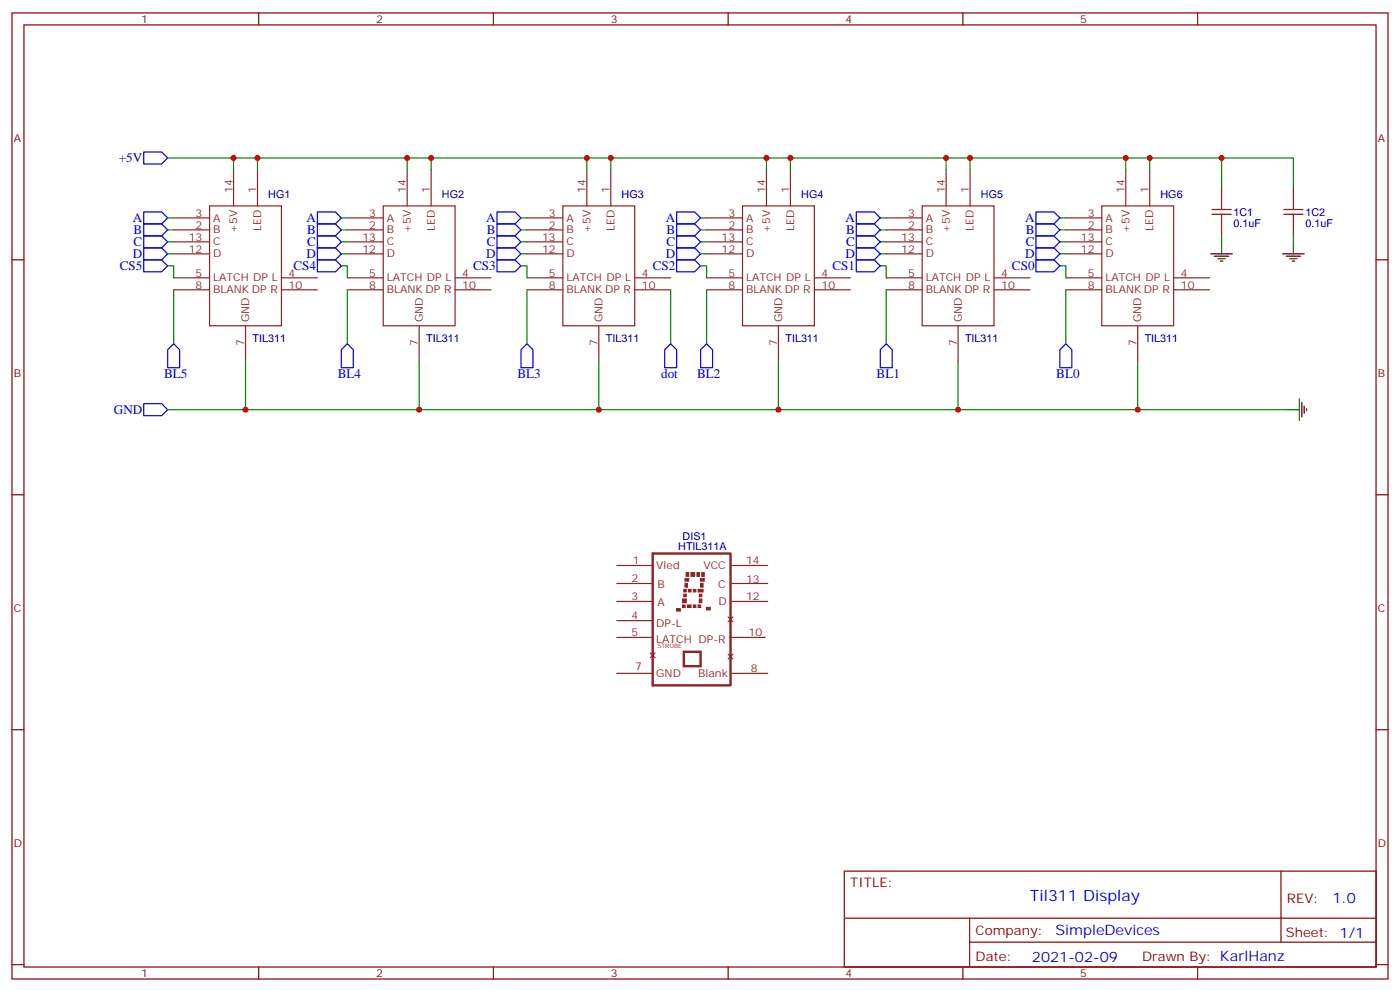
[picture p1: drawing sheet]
<svg xmlns="http://www.w3.org/2000/svg" width="412mm" height="292mm" viewBox="0 0 412 292" stroke-linecap="round" stroke-linejoin="round" font-family="sans-serif">
<g fill="none" stroke="#870000" stroke-width=".35">
<path d="M3.5 3.8h405.4v284.3h-405.4zM7.1 7.3h398.2v277.3h-398.2zM76.2 3.8v3.5M145.3 3.8v3.5M214.5 3.8v3.5M283.6 3.8v3.5M352.8 3.8v3.5M359.8 55.3v3.5M381 55.3v3.5M3.5 76.5h3.6M359.8 65.9v3.5M381 65.9v3.5"/>
<path d="M405.3 76.5h3.6M3.5 145.6h3.6M405.3 145.6h3.6M3.5 214.8h3.6M405.3 214.8h3.6M248.7 256.4h156.6v28.2h-156.6zM377.3 256.4v20.9M248.7 270.2h156.5M285.6 277.3h119.6M285.6 270.2v14.2M3.5 283.9h3.6M76.2 284.6v3.5"/>
<path d="M145.3 284.6v3.5M214.5 284.6v3.5M283.6 284.6v3.5M352.8 284.6v3.5M405.3 283.9h3.6"/>
</g>
<g fill="none" stroke="#8c2424" stroke-width=".35">
<path d="M68.8 50v10.6M75.8 50v10.6M119.9 50v10.6M127 50v10.6M172.9 50v10.6M179.9 50v10.6M225.8 50v10.6M232.8 50v10.6M278.7 50v10.6M285.8 50v10.6M331.6 50v10.6M338.7 50v10.6"/>
<path d="M51.2 67.7h10.5M51.2 74.7h10.5M51.2 64.1h10.5M51.2 71.2h10.5M61.7 60.6h21.2v35.3h-21.2zM102.3 67.7h10.6M102.3 74.7h10.6M102.3 64.1h10.6M102.3 71.2h10.6M112.9 60.6h21.2v35.3h-21.2zM155.2 67.7h10.6M155.2 74.7h10.6"/>
<path d="M155.2 64.1h10.6M155.2 71.2h10.6M165.8 60.6h21.2v35.3h-21.2zM208.1 67.7h10.6M208.1 74.7h10.6M208.1 64.1h10.6M208.1 71.2h10.6M218.7 60.6h21.2v35.3h-21.2zM261.1 67.7h10.5M261.1 74.7h10.5M261.1 64.1h10.5M261.1 71.2h10.5"/>
<path d="M271.6 60.6h21.2v35.3h-21.2zM314 67.7h10.6M314 74.7h10.6M314 64.1h10.6M314 71.2h10.6M324.6 60.6h21.1v35.3h-21.1zM51.2 81.8h10.5M51.2 85.3h10.5M72.3 95.9v10.6M82.9 81.8h10.6M82.9 85.3h10.6M102.3 81.8h10.6"/>
<path d="M102.3 85.3h10.6M123.5 95.9v10.6M134.1 81.8h10.5M134.1 85.3h10.5M155.2 81.8h10.6M155.2 85.3h10.6M176.4 95.9v10.6M187 81.8h10.6M187 85.3h10.6M208.1 81.8h10.6M208.1 85.3h10.6M229.3 95.9v10.6"/>
<path d="M239.9 81.8h10.6M239.9 85.3h10.6M261.1 81.8h10.5M261.1 85.3h10.5M282.2 95.9v10.6M292.8 81.8h10.6M292.8 85.3h10.6M314 81.8h10.6M314 85.3h10.6M335.1 95.9v10.6M345.7 81.8h10.6M345.7 85.3h10.6"/>
<path d="M181.7 177h10.6M181.7 171.7h10.6M181.7 166.4h10.6M215.5 177h10.6M215.5 171.7h10.6M215.5 166.4h10.6M181.7 187.6h10.6M181.7 182.7h10.6M181.7 198.2h10.6M191.6 192.2l1.4 1.4M193 192.2l-1.4 1.4M214.5 181.6l1.4 1.4"/>
<path d="M214.5 192.5l1.4 1.5M214.8 187.6h10.6M215.5 198.2h10.6M215.9 181.6l-1.4 1.4M215.9 192.5l-1.4 1.5"/>
</g>
<g fill="none" stroke="#008700" stroke-width=".35">
<path d="M49.4 46.5h331.6v8.8M68.8 46.5v3.5M75.8 46.5v3.5M119.9 46.5v3.5M127 46.5v3.5M172.9 46.5v3.5M179.9 46.5v3.5M225.8 46.5v3.5M232.8 46.5v3.5M278.7 46.5v3.5M285.8 46.5v3.5M331.6 46.5v3.5"/>
<path d="M338.7 46.5v3.5M359.8 46.5v8.8M49.4 78.2h1.8v3.6M49.4 64.1h1.8M49.4 67.7h1.8M49.4 71.2h1.8M49.4 74.7h1.8M100.5 78.2h1.8v3.6M100.5 64.1h1.8M100.5 67.7h1.8M100.5 71.2h1.8M100.5 74.7h1.8"/>
<path d="M153.5 78.2h1.7v3.6M153.5 64.1h1.7M153.5 67.7h1.7M153.5 71.2h1.7M153.5 74.7h1.7M206.4 78.2h1.7v3.6M206.4 64.1h1.7M206.4 67.7h1.7M206.4 71.2h1.7M206.4 74.7h1.7M259.3 78.2h1.8v3.6M259.3 64.1h1.8"/>
<path d="M259.3 67.7h1.8M259.3 71.2h1.8M259.3 74.7h1.8M312.2 78.2h1.8v3.6M312.2 64.1h1.8M312.2 67.7h1.8M312.2 71.2h1.8M312.2 74.7h1.8M359.8 69.4v1.8M381 69.4v1.8M51.2 85.3v15.9M102.3 85.3v15.9"/>
<path d="M155.2 85.3v15.9M197.6 85.3v15.9M208.1 85.3v15.9M261.1 85.3v15.9M314 85.3v15.9M72.3 106.5v14.1M123.5 106.5v14.1M176.4 106.5v14.1M229.3 106.5v14.1M282.2 106.5v14.1M335.1 106.5v14.1M49.4 120.6h329.8"/>
</g>
<g fill="none" stroke="#00f" stroke-width=".35">
<path d="M42.3 44.7h5.3l1.8 1.8-1.8 1.8h-5.3zM42.3 62.4h5.3l1.8 1.7-1.8 1.8h-5.3zM42.3 65.9h5.3l1.8 1.8-1.8 1.7h-5.3zM42.3 69.4h5.3l1.8 1.8-1.8 1.8h-5.3zM42.3 73h5.3l1.8 1.7-1.8 1.8h-5.3zM42.3 76.5h5.3l1.8 1.7-1.8 1.8h-5.3zM93.5 62.4h5.3l1.7 1.7-1.7 1.8h-5.3zM93.5 65.9h5.3l1.7 1.8-1.7 1.7h-5.3zM93.5 69.4h5.3l1.7 1.8-1.7 1.8h-5.3zM93.5 73h5.3l1.7 1.7-1.7 1.8h-5.3zM93.5 76.5h5.3l1.7 1.7-1.7 1.8h-5.3zM146.4 62.4h5.3l1.8 1.7-1.8 1.8h-5.3z"/>
<path d="M146.4 65.9h5.3l1.8 1.8-1.8 1.7h-5.3zM146.4 69.4h5.3l1.8 1.8-1.8 1.8h-5.3zM146.4 73h5.3l1.8 1.7-1.8 1.8h-5.3zM146.4 76.5h5.3l1.8 1.7-1.8 1.8h-5.3zM199.3 62.4h5.3l1.8 1.7-1.8 1.8h-5.3zM199.3 65.9h5.3l1.8 1.8-1.8 1.7h-5.3zM199.3 69.4h5.3l1.8 1.8-1.8 1.8h-5.3zM199.3 73h5.3l1.8 1.7-1.8 1.8h-5.3zM199.3 76.5h5.3l1.8 1.7-1.8 1.8h-5.3zM252.2 76.5h5.3l1.8 1.7-1.8 1.8h-5.3zM252.2 73h5.3l1.8 1.7-1.8 1.8h-5.3zM252.2 69.4h5.3l1.8 1.8-1.8 1.8h-5.3z"/>
<path d="M252.2 65.9h5.3l1.8 1.8-1.8 1.7h-5.3zM252.2 62.4h5.3l1.8 1.7-1.8 1.8h-5.3zM305.2 76.5h5.2l1.8 1.7-1.8 1.8h-5.2zM305.2 73h5.2l1.8 1.7-1.8 1.8h-5.2zM305.2 69.4h5.2l1.8 1.8-1.8 1.8h-5.2zM305.2 65.9h5.2l1.8 1.8-1.8 1.7h-5.2zM305.2 62.4h5.2l1.8 1.7-1.8 1.8h-5.2zM42.3 118.8h5.3l1.8 1.8-1.8 1.7h-5.3zM51.2 101.2l1.7 1.7v5.3h-3.5v-5.3zM102.3 101.2l1.8 1.7v5.3h-3.6v-5.3zM155.2 101.2l1.8 1.7v5.3h-3.5v-5.3zM197.6 101.2l1.7 1.7v5.3h-3.5v-5.3z"/>
<path d="M208.1 101.2l1.8 1.7v5.3h-3.5v-5.3zM259.3 102.9l1.8-1.7 1.7 1.7v5.3h-3.5zM314 101.2l1.7 1.7v5.3h-3.5v-5.3z"/>
</g>
<path d="M359.8 58.8v2.9M381 58.8v2.9M357 63.1h5.7M357 61.7h5.7M359.8 63.1v2.8M378.2 63.1h5.6M378.2 61.7h5.6M381 63.1v2.8" fill="none" stroke="#a10000" stroke-width=".35"/>
<g fill="none" stroke="#000" stroke-width=".35">
<path d="M356.7 74.7h6.3M357.7 75.4h4.2M358.8 76.1h2.1M359.5 76.8h.7M359.8 71.2v3.5M377.8 74.7h6.4M378.9 75.4h4.2M379.9 76.1h2.2M380.6 76.8h.8M381 71.2v3.5M382.8 117.4v6.4M383.5 118.5v4.2"/>
<path d="M384.2 119.5v2.1M379.2 120.6h3.6M384.9 120.2v.7"/>
</g>
<path d="M214.8 162.9h-22.5v38.8h22.5M215.2 162.9v38.8M201.4 191.8h5v4.3h-5z" fill="none" stroke="#8c2424" stroke-width=".71"/>
<g fill="#8c2424" stroke="#8c2424" stroke-width=".35">
<path d="M202.1 168.6h.7v1h-.7z"/>
<path d="M203.6 168.6h1v1h-1z"/>
<path d="M205.3 168.6h.7v1h-.7z"/>
<path d="M206.7 168.6h.7v1h-.7z"/>
<path d="M201.8 170.3h1v.7h-1z"/>
<path d="M201.8 171.7h.7v1.1h-.7z"/>
<path d="M201.4 173.5h.7v.7h-.7z"/>
<path d="M201.4 174.9h.7v.7h-.7z"/>
<path d="M201.1 176.3h1v1.1h-1z"/>
<path d="M202.8 173.5h.8v.7h-.8z"/>
<path d="M201.1 178.1h.7v.7h-.7z"/>
<path d="M204.3 173.5h.7v.7h-.7z"/>
<path d="M205.7 173.5h1.4v.7h-1.4z"/>
<path d="M206.4 170.3h1v.7h-1z"/>
<path d="M206.4 171.7h.7v1.1h-.7z"/>
<path d="M206 174.9h.7v.7h-.7z"/>
<path d="M206 176.3h.7v1.1h-.7z"/>
<path d="M205.7 178.1h.7v.7h-.7z"/>
<path d="M202.5 178.1h1.1v.7h-1.1z"/>
<path d="M204.3 178.1h.7v.7h-.7z"/>
<path d="M208.1 178.8h1.1v.7h-1.1z"/>
<path d="M199.3 179.1h1.1v.7h-1.1z"/>
</g>
<g fill="#c00">
<circle cx="359.8" cy="46.5" r=".88"/>
<circle cx="225.8" cy="46.5" r=".88"/>
<circle cx="172.9" cy="46.5" r=".88"/>
<circle cx="119.9" cy="46.5" r=".88"/>
<circle cx="68.8" cy="46.5" r=".88"/>
<circle cx="229.3" cy="120.6" r=".88"/>
<circle cx="176.4" cy="120.6" r=".88"/>
<circle cx="123.5" cy="120.6" r=".88"/>
<circle cx="72.3" cy="120.6" r=".88"/>
<circle cx="75.8" cy="46.5" r=".88"/>
<circle cx="127" cy="46.5" r=".88"/>
<circle cx="179.9" cy="46.5" r=".88"/>
<circle cx="232.8" cy="46.5" r=".88"/>
<circle cx="338.7" cy="46.5" r=".88"/>
<circle cx="285.8" cy="46.5" r=".88"/>
<circle cx="278.7" cy="46.5" r=".88"/>
<circle cx="331.6" cy="46.5" r=".88"/>
<circle cx="335.1" cy="120.6" r=".88"/>
<circle cx="282.2" cy="120.6" r=".88"/>
</g>
<text font-size="4.6" fill="#00f" x="303.4" y="265.2">Til311 Display</text>
<g font-size="4.2" fill="#00f">
<text x="392.5" y="265.7">1.0</text>
<text x="310.9" y="275.2">SimpleDevices</text>
<text x="304" y="283">2021-02-09</text>
</g>
<g font-size="3.9" fill="#00f">
<text x="35" y="47.8">+5V</text>
<text x="39.1" y="65.4">A</text>
<text x="90.3" y="65.4">A</text>
<text x="143.2" y="65.4">A</text>
<text x="196.1" y="65.4">A</text>
<text x="249" y="65.4">A</text>
<text x="301.9" y="65.4">A</text>
<text x="39.4" y="68.9">B</text>
<text x="90.5" y="68.9">B</text>
<text x="143.4" y="68.9">B</text>
<text x="196.3" y="68.9">B</text>
<text x="249.3" y="68.9">B</text>
<text x="302.2" y="68.9">B</text>
<text x="39.1" y="76">D</text>
<text x="39.4" y="72.5">C</text>
<text x="90.3" y="76">D</text>
<text x="90.5" y="72.5">C</text>
<text x="143.2" y="76">D</text>
<text x="143.4" y="72.5">C</text>
<text x="196.1" y="76">D</text>
<text x="196.3" y="72.5">C</text>
<text x="249" y="76">D</text>
<text x="249.3" y="72.5">C</text>
<text x="301.9" y="76">D</text>
<text x="302.2" y="72.5">C</text>
<text x="35.3" y="79.5">CS5</text>
<text x="86.4" y="79.5">CS4</text>
<text x="139.4" y="79.5">CS3</text>
<text x="192.3" y="79.5">CS2</text>
<text x="245.2" y="79.5">CS1</text>
<text x="298.1" y="79.5">CS0</text>
<text x="48.3" y="111.3">BL5</text>
<text x="99.5" y="111.3">BL4</text>
<text x="152.4" y="111.3">BL3</text>
<text x="194.7" y="111.3">dot</text>
<text x="205.3" y="111.3">BL2</text>
<text x="258.2" y="111.3">BL1</text>
<text x="311.2" y="111.3">BL0</text>
<text x="33.5" y="121.9">GND</text>
</g>
<g font-size="3.9" fill="#800">
<text x="250.5" y="261">TITLE:</text>
<text x="379.1" y="265.7">REV:</text>
<text x="287.4" y="275.2">Company:</text>
<text x="378.7" y="275.8">Sheet: 1/1</text>
<text x="287.4" y="282.9">Date:</text>
<text x="336.4" y="282.9">Drawn By: KarlHanz</text>
</g>
<g font-size="3.2" fill="#800">
<text x="41.6" y="6.8">1</text>
<text x="110.8" y="6.8">2</text>
<text x="179.9" y="6.8">3</text>
<text x="249.1" y="6.8">4</text>
<text x="318.2" y="6.8">5</text>
<text x="4.1" y="41.9">A</text>
<text x="405.9" y="41.9">A</text>
<text x="4.1" y="111.1">B</text>
<text x="405.9" y="111.1">B</text>
<text x="4.1" y="180.2">C</text>
<text x="405.9" y="180.2">C</text>
<text x="4.1" y="249.3">D</text>
<text x="405.9" y="249.3">D</text>
<text x="41.6" y="287.6">1</text>
<text x="110.8" y="287.6">2</text>
<text x="179.9" y="287.6">3</text>
<text x="249.1" y="287.6">4</text>
<text x="318.2" y="287.6">5</text>
</g>
<g font-size="3.2" fill="#8d2323">
<text x="68.4" y="56.7" transform="rotate(-90 68.4 56.7)">14</text>
<text x="75.5" y="56.7" transform="rotate(-90 75.5 56.7)">1</text>
<text x="119.6" y="56.7" transform="rotate(-90 119.6 56.7)">14</text>
<text x="126.6" y="56.7" transform="rotate(-90 126.6 56.7)">1</text>
<text x="172.5" y="56.7" transform="rotate(-90 172.5 56.7)">14</text>
<text x="179.6" y="56.7" transform="rotate(-90 179.6 56.7)">1</text>
<text x="225.4" y="56.7" transform="rotate(-90 225.4 56.7)">14</text>
<text x="232.5" y="56.7" transform="rotate(-90 232.5 56.7)">1</text>
<text x="278.3" y="56.7" transform="rotate(-90 278.3 56.7)">14</text>
<text x="285.4" y="56.7" transform="rotate(-90 285.4 56.7)">1</text>
<text x="331.3" y="56.7" transform="rotate(-90 331.3 56.7)">14</text>
<text x="338.3" y="56.7" transform="rotate(-90 338.3 56.7)">1</text>
<text x="57.6" y="63.8">3</text>
<text x="62.8" y="65.2">A</text>
<text x="108.8" y="63.8">3</text>
<text x="113.9" y="65.2">A</text>
<text x="161.7" y="63.8">3</text>
<text x="166.9" y="65.2">A</text>
<text x="214.6" y="63.8">3</text>
<text x="219.8" y="65.2">A</text>
<text x="267.5" y="63.8">3</text>
<text x="272.7" y="65.2">A</text>
<text x="320.4" y="63.8">3</text>
<text x="325.6" y="65.2">A</text>
<text x="55.6" y="70.8">13</text>
<text x="57.6" y="67.3">2</text>
<text x="62.8" y="68.7">B</text>
<text x="69.8" y="68.4" transform="rotate(-90 69.8 68.4)">+5V</text>
<text x="76.9" y="67.9" transform="rotate(-90 76.9 67.9)">LED</text>
<text x="106.7" y="70.8">13</text>
<text x="108.8" y="67.3">2</text>
<text x="113.9" y="68.7">B</text>
<text x="121" y="68.4" transform="rotate(-90 121 68.4)">+5V</text>
<text x="128.1" y="67.9" transform="rotate(-90 128.1 67.9)">LED</text>
<text x="159.7" y="70.8">13</text>
<text x="161.7" y="67.3">2</text>
<text x="166.9" y="68.7">B</text>
<text x="173.9" y="68.4" transform="rotate(-90 173.9 68.4)">+5V</text>
<text x="181" y="67.9" transform="rotate(-90 181 67.9)">LED</text>
<text x="212.6" y="70.8">13</text>
<text x="214.6" y="67.3">2</text>
<text x="219.8" y="68.7">B</text>
<text x="226.8" y="68.4" transform="rotate(-90 226.8 68.4)">+5V</text>
<text x="233.9" y="67.9" transform="rotate(-90 233.9 67.9)">LED</text>
<text x="265.5" y="70.8">13</text>
<text x="267.5" y="67.3">2</text>
<text x="272.7" y="68.7">B</text>
<text x="279.8" y="68.4" transform="rotate(-90 279.8 68.4)">+5V</text>
<text x="286.8" y="67.9" transform="rotate(-90 286.8 67.9)">LED</text>
<text x="318.4" y="70.8">13</text>
<text x="320.4" y="67.3">2</text>
<text x="325.6" y="68.7">B</text>
<text x="332.7" y="68.4" transform="rotate(-90 332.7 68.4)">+5V</text>
<text x="339.7" y="67.9" transform="rotate(-90 339.7 67.9)">LED</text>
<text x="55.6" y="74.4">12</text>
<text x="62.8" y="75.8">D</text>
<text x="62.8" y="72.2">C</text>
<text x="106.7" y="74.4">12</text>
<text x="113.9" y="75.8">D</text>
<text x="113.9" y="72.2">C</text>
<text x="159.7" y="74.4">12</text>
<text x="166.9" y="75.8">D</text>
<text x="166.9" y="72.2">C</text>
<text x="212.6" y="74.4">12</text>
<text x="219.8" y="75.8">D</text>
<text x="219.8" y="72.2">C</text>
<text x="265.5" y="74.4">12</text>
<text x="272.7" y="75.8">D</text>
<text x="272.7" y="72.2">C</text>
<text x="318.4" y="74.4">12</text>
<text x="325.6" y="75.8">D</text>
<text x="325.6" y="72.2">C</text>
<text x="57.6" y="81.4">5</text>
<text x="62.8" y="82.8">LATCH DP L</text>
<text x="85" y="81.4">4</text>
<text x="108.8" y="81.4">5</text>
<text x="113.9" y="82.8">LATCH DP L</text>
<text x="136.2" y="81.4">4</text>
<text x="161.7" y="81.4">5</text>
<text x="166.9" y="82.8">LATCH DP L</text>
<text x="189.1" y="81.4">4</text>
<text x="214.6" y="81.4">5</text>
<text x="219.8" y="82.8">LATCH DP L</text>
<text x="242" y="81.4">4</text>
<text x="267.5" y="81.4">5</text>
<text x="272.7" y="82.8">LATCH DP L</text>
<text x="294.9" y="81.4">4</text>
<text x="320.4" y="81.4">5</text>
<text x="325.6" y="82.8">LATCH DP L</text>
<text x="347.8" y="81.4">4</text>
<text x="57.6" y="84.9">8</text>
<text x="62.8" y="86.4">BLANK DP R</text>
<text x="85" y="84.9">10</text>
<text x="108.8" y="84.9">8</text>
<text x="113.9" y="86.4">BLANK DP R</text>
<text x="136.2" y="84.9">10</text>
<text x="161.7" y="84.9">8</text>
<text x="166.9" y="86.4">BLANK DP R</text>
<text x="189.1" y="84.9">10</text>
<text x="214.6" y="84.9">8</text>
<text x="219.8" y="86.4">BLANK DP R</text>
<text x="242" y="84.9">10</text>
<text x="267.5" y="84.9">8</text>
<text x="272.7" y="86.4">BLANK DP R</text>
<text x="294.9" y="84.9">10</text>
<text x="320.4" y="84.9">8</text>
<text x="325.6" y="86.4">BLANK DP R</text>
<text x="347.8" y="84.9">10</text>
<text x="73.4" y="94.8" transform="rotate(-90 73.4 94.8)">GND</text>
<text x="124.5" y="94.8" transform="rotate(-90 124.5 94.8)">GND</text>
<text x="177.4" y="94.8" transform="rotate(-90 177.4 94.8)">GND</text>
<text x="230.4" y="94.8" transform="rotate(-90 230.4 94.8)">GND</text>
<text x="283.3" y="94.8" transform="rotate(-90 283.3 94.8)">GND</text>
<text x="336.2" y="94.8" transform="rotate(-90 336.2 94.8)">GND</text>
<text x="72" y="101.8" transform="rotate(-90 72 101.8)">7</text>
<text x="123.1" y="101.8" transform="rotate(-90 123.1 101.8)">7</text>
<text x="176" y="101.8" transform="rotate(-90 176 101.8)">7</text>
<text x="229" y="101.8" transform="rotate(-90 229 101.8)">7</text>
<text x="281.9" y="101.8" transform="rotate(-90 281.9 101.8)">7</text>
<text x="334.8" y="101.8" transform="rotate(-90 334.8 101.8)">7</text>
<text x="186.4" y="166.1">1</text>
<text x="193.3" y="167.5">Vled</text>
<text x="207.2" y="167.5">VCC</text>
<text x="219.8" y="166.1">14</text>
<text x="186" y="171.4">2</text>
<text x="193.7" y="173.1">B</text>
<text x="211.6" y="173.1">C</text>
<text x="219.8" y="171.7">13</text>
<text x="186" y="176.7">3</text>
<text x="193.7" y="178.4">A</text>
<text x="211.7" y="178.1">D</text>
<text x="219.8" y="176.7">12</text>
<text x="186" y="182.3">4</text>
<text x="193.3" y="184.4">DP-L</text>
<text x="186" y="187.3">5</text>
<text x="193.3" y="189.4">LATCH DP-R</text>
<text x="220.5" y="187.3">10</text>
<text x="187.1" y="197.1">7</text>
<text x="221.2" y="197.8">8</text>
<text x="193.3" y="199.2">GND</text>
<text x="205.7" y="199.2">Blank</text>
</g>
<g font-size="3.2" fill="#000080">
<text x="79" y="58.2">HG1</text>
<text x="130.2" y="58.2">HG2</text>
<text x="183.1" y="58.2">HG3</text>
<text x="236" y="58.2">HG4</text>
<text x="288.9" y="58.2">HG5</text>
<text x="341.9" y="58.2">HG6</text>
<text x="363.4" y="63.5">1C1</text>
<text x="384.5" y="63.5">1C2</text>
<text x="363.4" y="66.7">0.1uF</text>
<text x="384.5" y="66.7">0.1uF</text>
<text x="74.4" y="100.6">TIL311</text>
<text x="125.5" y="100.6">TIL311</text>
<text x="178.4" y="100.6">TIL311</text>
<text x="231.4" y="100.6">TIL311</text>
<text x="284.3" y="100.6">TIL311</text>
<text x="337.2" y="100.6">TIL311</text>
<text x="199.8" y="161.9">HTIL311A</text>
<text x="201.1" y="158.9">DIS1</text>
</g>
<text font-size="1.8" fill="#8d2323" x="193.7" y="190.8">STROBE</text>
</svg>
